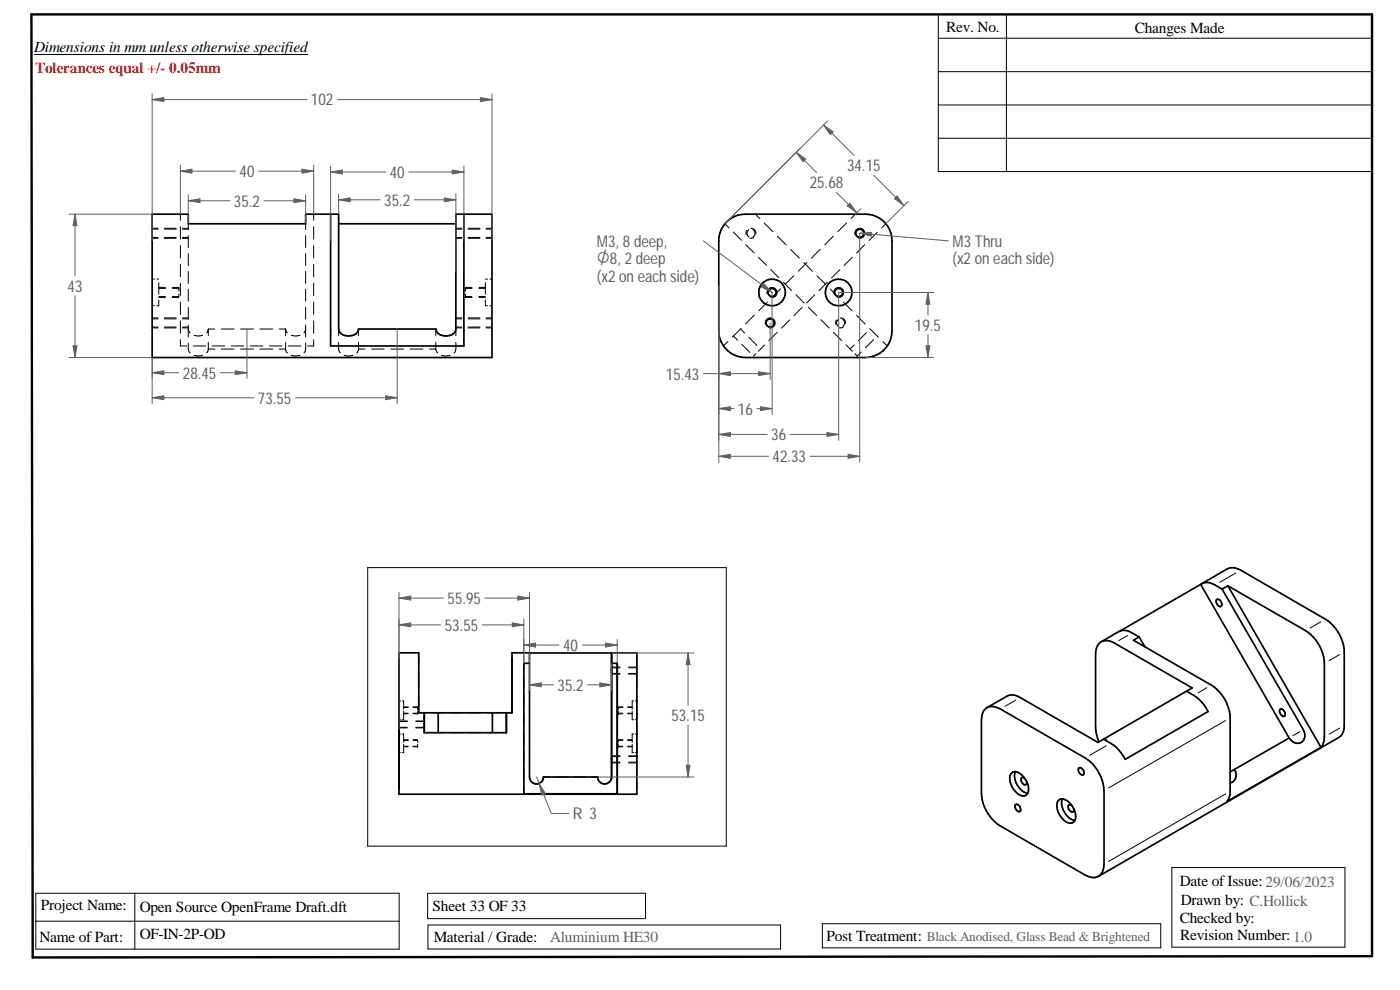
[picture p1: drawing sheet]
<svg xmlns="http://www.w3.org/2000/svg" width="420mm" height="297mm" viewBox="0 0 420 297" stroke-linecap="round" stroke-linejoin="round" font-family="sans-serif">
<path d="M9.4 4.3h402.4v282.6l-402 .4z" fill="none" stroke="#000" stroke-width=".72"/>
<g fill="none" stroke="#000" stroke-width=".3">
<path d="M10.2 16.4h82.2M281.6 11.5h130.2M281.6 4.3v47.2h130.2M302 4.3v47.2M281.6 21.5h130.2M281.6 31.5h130.2M281.6 41.5h130.2M45.7 71.2h1.7M45.7 68.5h1.7M45.7 71.5h1.7M45.7 68.7h1.8M49.3 71.2h3.6"/>
<path d="M49.3 68.5h3.6M49.3 71.5h3.6M49.3 68.7h3.6M54.1 64.3v1.8M54.1 68v3.8M54.1 73.7v3.7M54.1 79.3v3.8M54.7 71.2h1.8M54.7 68.5h1.8M54.7 71.5h1.8M54.8 68.7h1.7M56.5 67.1v1.8"/>
<path d="M56.5 70.7v3.6M56.5 76.1v3.6M91.7 67.1v1.8M91.7 70.7v3.6M91.7 76.1v3.5M94.1 64.3v1.8M94.1 68v3.8M94.1 73.7v3.7M94.1 79.3v3.8M136.8 71.2h1.8M136.8 68.7h1.8M136.8 68.5h1.8"/>
<path d="M136.8 71.5h1.8M140.5 71.2h3.5M140.5 68.7h3.5M140.5 68.5h3.5M140.5 71.5h3.5M145.9 71.2h1.7M145.9 68.7h1.7M145.9 68.5h1.7M145.9 71.5h1.7M217.5 67.1l1.3 1.3M220.1 69.6l2.4 2.5M223.8 73.4l2.5 2.5"/>
<path d="M224.1 69.1l-.2 1.3M224.7 69a1.21 1.21 0 0 0 .1 2M225.3 68.5a1.41 1.41 0 0 1 1.6 1.6M226 69a1.18 1.18 0 0 1 0 2M226.2 71.2l-1.2 .3M226.7 64.3l1.3 1.3M227.6 77.2l2.5 2.4M229.4 66.9l2.6 2.6M233.3 70.9l2.6 2.6M237.3 74.8l2.6 2.6M241.2 78.8l2.6 2.6M242.2 78.8l-2.6 2.6"/>
<path d="M246.2 74.8l-2.7 2.6M250.1 70.9l-2.6 2.5M254.1 66.9l-2.7 2.6M255.8 77.2l-2.5 2.5M256.6 70.4a1.51 1.51 0 0 1 1.3-1.9 1.51 1.51 0 0 1 1.6 1.6 1.51 1.51 0 0 1-1.9 1.4M256.7 64.3l-1.3 1.2M259.5 73.4l-2.4 2.5M263.3 69.7l-2.5 2.4M265.8 67.1l-1.2 1.3M45.7 95.4h1.7M45.7 98.4h1.7M45.7 95.7h1.8"/>
<path d="M45.7 83.7h.6M45.7 91.7h.6M45.7 98.1h1.7M47.1 83.7h.6M47.7 84.8v3.5M47.7 90v1.7h-.7M47.7 86.5h2M47.7 89h1.9M47.7 89.2h1.9M47.7 86.2h1.9M49.3 98.1h3.6M49.3 95.4h3.6"/>
<path d="M49.3 98.4h3.6M49.3 95.7h3.6M51.7 89.2h2M51.7 86.2l2 .2M51.7 89h2M51.7 86.5h2M53.7 86.5v.8M53.7 88.2v.9M53.7 86.5h.1M54.1 85v3.7M54.1 90.6v3.8M54.1 96.3v3.7"/>
<path d="M54.7 98.1h1.8M54.7 95.4h1.8M54.7 98.4h1.8M54.8 95.7h1.7M56.5 81.5v3.5M56.5 86.9v3.5M56.5 92.2v3.6M56.5 97.6v3.5M56.5 98.7l.6 1.2M62.5 98.7v2M62.5 98.7h2M62.5 98.7l-.5 1.2"/>
<path d="M66.4 98.7h3.9M72.2 98.7h3.9M78 98.7h3.9M83.8 98.7h1.9M85.7 98.7l.6 1.2M85.7 98.7v2M91.7 98.7l-.5 1.2M91.7 81.4v3.6M91.7 86.8v3.5M91.7 92.2v3.5M91.7 97.5v3.6M94.1 85v3.7"/>
<path d="M94.1 90.6v3.8M94.1 96.3v3.7M101.6 98.7v2M107.6 98.7v2M130.8 98.7v2M136.8 98.1h1.8M136.8 95.7h1.8M136.8 95.4h1.8M136.8 98.4h1.8M136.8 98.7v2M139.7 88.2v.8M139.7 89h1.9"/>
<path d="M139.7 86.5h2M139.7 89h.1M139.7 86.4v.9M139.7 89.2h2M140.5 98.1h3.5M140.5 95.7h3.5M140.5 95.4h3.5M140.5 98.4h3.5M141.7 86.2l-2 .1M143.7 89h2M143.7 86.5h2M143.7 89.2h2"/>
<path d="M143.7 86.2h2M145.7 83.7h.6M145.7 84.8v3.5M145.7 90v1.7h.6M145.9 98.1h1.7M145.9 95.7h1.7M145.9 95.4h1.7M145.9 98.4h1.7M147 91.7h.6M147.1 83.7h.5M222.2 98.7l1.3 1.2M222.4 98.6l-2.6 2.5"/>
<path d="M226.3 94.6l-2.5 2.6M229.7 97.3a1.49 1.49 0 0 1 1.3-1.9 1.49 1.49 0 0 1 1.6 1.6 1.49 1.49 0 0 1-1.9 1.3M230.2 88.1a1.51 1.51 0 0 1 1.4-1.9 1.51 1.51 0 0 1 1.6 1.7 1.51 1.51 0 0 1-1.9 1.3M230.3 90.6l-2.6 2.7M231.3 80.9l2.5 2.5M233.2 99.7l-2.5 2.5M234.3 86.7l-2.6 2.6M235.1 84.7l2.5 2.5M237 96l-2.5 2.5M238.2 82.7l-2.6 2.6M238.9 88.4l2.4 2.5M240.7 92.2l-2.4 2.5"/>
<path d="M242.6 92.2l2.5 2.5M244.5 88.5l-2.4 2.4M245.2 82.8l2.6 2.5M246.4 95.9l2.5 2.5M248.3 84.7l-2.5 2.5M249.2 86.7l2.5 2.6M250.1 99.7l2.5 2.5M250.3 88.1a1.49 1.49 0 0 1 1.3-1.8 1.49 1.49 0 0 1 1.6 1.6 1.49 1.49 0 0 1-1.9 1.3M251.1 96.1l-.3 1.2M251.6 95.9h-.1a1.22 1.22 0 0 0 .2 2.1M252 80.9l-2.5 2.5M252.2 95.4a1.41 1.41 0 0 1 1.5 1.6"/>
<path d="M252.9 95.8a1.18 1.18 0 0 1 0 2.1M253.1 90.7l2.6 2.6M253.1 98.1l-1.2 .2M257.1 94.6l2.6 2.6M260 99.8l-2.4 2.4M261 98.6l2.6 2.6M54.1 101.9v1.9h1.9M56.5 103l.1 2.2 .5 .7M58 103.8h3.8M60.8 106.6l-.9 .2-1.7-.2M60.8 100.6l-.9 .2-1.7-.2M62.5 102.7v2"/>
<path d="M62.5 104.7l-.5 1.2M62.5 104.7h2M63.7 103.8h3.8M66.4 104.7h3.9M69.4 103.8h3.8M72.2 104.7h3.9M75.1 103.8h3.8M78 104.7h3.9M80.8 103.8h3.8M83.8 104.7h1.9M85.7 104.7l.6 1.2M85.7 102.7v2"/>
<path d="M86.6 103.8h3.7M90 106.6l-.9 .2-1.7-.2M90 100.6l-.9 .2-1.7-.2M91.7 102.9l-.1 2.3-.4 .7M94.1 101.9v1.9h-1.8M101.6 102.7v2l.5 1.2M103.3 106.6l1 .2 1.6-.2M107.6 102.7v2M107.6 104.7l-.5 1.2M107.6 104.7h1.9M111.5 104.7h3.8M117.3 104.7h3.8"/>
<path d="M123.1 104.7h3.8M128.9 104.7h1.9M130.8 102.7v2M130.8 104.7l.5 1.2M132.5 106.6l1 .2 1.6-.2M136.8 102.7l-.1 2.5-.4 .7M218.5 102.5l-1.4 1.3M220.1 100.8l1.2 1.2M222.6 103.3l2.4 2.4M224.7 101.2l2.4 2.4M226.9 106.1l-.8 .7M229.5 103.5l-1.9 1.9"/>
<path d="M253.9 103.5l1.2 1.2M255.1 104.7l.7 .7M256.4 103.5l-1.3 1.2M258.5 105.6l-1.3 1.2-.6-.7M262.2 101.9l-2.5 2.5M265 102.5l1.3 1.3M370.9 171.9l-4.9 2.8M338.4 190.7l-2.6 1.5M396.4 186.6l-3.2 1.8M402 196.4l-3.1 1.8M304.8 210.1l-3.2 1.8M362.2 206.3l-2.6 1.6"/>
<path d="M367.8 216.2l-35.1 20.2M390.1 219.5l-2.1 1.3M402.1 218.4l-3.2 1.9M411.8 213.6v36.4M331.9 221.7l.2 .4M332 223.8l-4.9 2.8M367.8 238.2l-35.1 20.2M9.8 271.3v16M10.7 276.4h109.1M10.7 268h109.1v16.8h-109.1zM40.5 268v16.8M128.4 277.5h105.9v7.2h-105.9z"/>
<path d="M193.4 275.6h-65.1v-7.6h65.4v7.6M246.8 277.2h101.5v7.2h-101.5zM351.7 260.3h51.9v23.9h-51.9z"/>
</g>
<g fill="none" stroke="#000" stroke-width=".51">
<path d="M45.7 64.3h10.8v2.8h35.2v-2.8h9.9v34.4a2.96 2.96 0 0 0 4.1 2 2.22 2.22 0 0 0 1.9-2h23.2a3.2 3.2 0 0 0 4.7 1.8 2.06 2.06 0 0 0 1.3-1.8v-34.4h10.8v43h-101.9zM101.6 67.1h35.2M139.2 64.3v39.5h-40v-39.5M217.7 67a7.9 7.9 0 0 1 6-2.7h36a8 8 0 0 1 8 8v27a8 8 0 0 1-8 8h-36a8.1 8.1 0 0 1-8-8v-27a7.7 7.7 0 0 1 2-5.3zM360.3 175.3a3.8 3.8 0 0 1 4.3 .2l2.2 1.2M360.3 175.3l-24.1 14M360.3 175.3l26.6 46.1M360.7 175.1l7.6-4.4a3.9 3.9 0 0 1 4.1 .4l25.4 14.7a12.5 12.5 0 0 1 5.6 9.8v22a4 4 0 0 1-1.6 3.7l-72.1 41.6M366.8 176.7l24.3 42.2a2.5 2.5 0 0 1 .3 2.8 2.5 2.5 0 0 1-2.4 1.3 3.3 3.3 0 0 1-2.1-1.6l-16.4 9.4M368.5 175.8l27.9 48.4M368.5 175.8l-1.7 .9M368.5 175.8l23.3 13.4a12.5 12.5 0 0 1 5.7 9.9v22a4.6 4.6 0 0 1-1.1 3.1"/>
<path d="M341.9 191.1a8.6 8.6 0 0 0-4.7-2l-1.4 .4-5.3 3.1M341.9 191.1l-1.7 1 23.3 13.5a12.5 12.5 0 0 1 5.7 9.7v22.1a4.4 4.4 0 0 1-1 3.1l28.2-16.3M341.9 191.1l1.7 3M365 180a1.23 1.23 0 0 1 1.5 .4 1.23 1.23 0 0 1 .1 1.5 1.38 1.38 0 0 1-1.6-1.9zM295.4 213a3.5 3.5 0 0 1 4.8-.3l25.5 14.7a12.4 12.4 0 0 1 5.6 9.8v22a3.6 3.6 0 0 1-2.6 4.1 5 5 0 0 1-3-.7l-25.5-14.8a12.4 12.4 0 0 1-5.7-9.8v-22a5.3 5.3 0 0 1 .9-3zM296.2 212.3l6-3.4a3.7 3.7 0 0 1 4 .4l23.3 13.5 1.7-1M356.1 207.4l1.7-1-23.3-13.4a3.5 3.5 0 0 0-4-.4 3.5 3.5 0 0 0-1.7 3.6v22.1l.3 2 .7 2.3M356.1 207.4l-24.9 14.4M356.1 207.4a12.8 12.8 0 0 1 6.5 6.1l-24.9 14.3-1.2-1.9a12 12 0 0 0-5.3-4.1M384.2 212.8a1.36 1.36 0 0 1 1.3 .7 1.36 1.36 0 0 1-.2 1.5 1.52 1.52 0 0 1-1.1-2.2zM303.7 231.9a2.65 2.65 0 0 1 3.6 1.3 4.4 4.4 0 0 1 .9 5.1 2.33 2.33 0 0 1-3.5-.9 4.9 4.9 0 0 1-1.4-5.2zM304.7 231.5a5.5 5.5 0 0 0 3.7 6.5"/>
<path d="M307.6 233.6a.72 .72 0 0 0-1.1-.2 1.45 1.45 0 0 0 1.4 2l.2-.2v-.8M318.8 239.7a5.5 5.5 0 0 0 3.8 6.5M323.8 230.5a1.33 1.33 0 0 1 1.3 .5 1.33 1.33 0 0 1 0 1.5 1.46 1.46 0 0 1-1.3-2zM370.5 230.8a2.59 2.59 0 0 1-1.3 4.1M370.5 230.8l-1.3 .8M304.7 241.4a1.31 1.31 0 0 1 1.4 .6 1.31 1.31 0 0 1 0 1.5 1.46 1.46 0 0 1-1.4-2.1zM317.8 240a2.67 2.67 0 0 1 3.6 1.3 4.5 4.5 0 0 1 1 5.2 2.33 2.33 0 0 1-3.6-.9 5 5 0 0 1-1.3-5.2zM321.8 241.8a.72 .72 0 0 0-1.1-.2 1.49 1.49 0 0 0 1.3 2l.2-.2v-.8"/>
<circle cx="258" cy="70" r="1.22"/>
<circle cx="231.1" cy="96.9" r="1.23"/>
<circle cx="231.7" cy="87.8" r="4"/>
<circle cx="231.7" cy="87.8" r="1.23"/>
<circle cx="251.7" cy="87.8" r="4"/>
<circle cx="251.7" cy="87.8" r="1.23"/>
</g>
<path d="M45.7 28.2v44.1M45.7 29.9l3.5-.6v1.2zM147.6 28.2v44.1" fill="none" stroke="#606060" stroke-width=".3"/>
<path d="M45.7 29.9l3.5-.6v1.2z" fill="#606060"/>
<path d="M144.2 29.3l3.4 .6-3.4 .6z" fill="none" stroke="#606060" stroke-width=".3"/>
<path d="M144.2 29.3l3.4 .6-3.4 .6z" fill="#606060"/>
<path d="M45.7 29.9h46.4M101.3 29.9h46.3M240.2 44.5l-22.2 22.1M255 61l2.1 2.8-2.9-2zM258.3 62.6l-1.6 1.7" fill="none" stroke="#606060" stroke-width=".3"/>
<path d="M255 61l2.1 2.8-2.9-2z" fill="#606060"/>
<path d="M239 45.7l2.8 2.1-.8 .8z" fill="none" stroke="#606060" stroke-width=".3"/>
<path d="M239 45.7l2.8 2.1-.8 .8z" fill="#606060"/>
<path d="M248.4 36.3l-30.9 30.8M239 45.7l6.1 6.1M251 57.7l6.1 6.1M269.2 58.8l2.1 2.9-2.9-2.1zM272.5 60.5l-6.7 6.6" fill="none" stroke="#606060" stroke-width=".3"/>
<path d="M269.2 58.8l2.1 2.9-2.9-2.1z" fill="#606060"/>
<path d="M247.2 37.5l2.9 2.1-.9 .8z" fill="none" stroke="#606060" stroke-width=".3"/>
<path d="M247.2 37.5l2.9 2.1-.9 .8z" fill="#606060"/>
<path d="M247.2 37.5l9.1 9.1M262.2 52.6l9.1 9.1M215.7 99.3v25.1M231.7 87.8v36.6M215.7 122.6l3.5-.6v1.2z" fill="none" stroke="#606060" stroke-width=".3"/>
<path d="M215.7 122.6l3.5-.6v1.2z" fill="#606060"/>
<path d="M228.2 122l3.5 .6-3.5 .6z" fill="none" stroke="#606060" stroke-width=".3"/>
<path d="M228.2 122l3.5 .6-3.5 .6z" fill="#606060"/>
<path d="M215.7 99.3v32.8M251.7 87.8v44.3M215.7 122.6h4.5M215.7 130.3l3.5-.5v1.1zM227.1 122.6h4.6" fill="none" stroke="#606060" stroke-width=".3"/>
<path d="M215.7 130.3l3.5-.5v1.1z" fill="#606060"/>
<path d="M248.2 129.8l3.5 .5-3.5 .6z" fill="none" stroke="#606060" stroke-width=".3"/>
<path d="M248.2 129.8l3.5 .5-3.5 .6z" fill="#606060"/>
<path d="M251.7 87.8h28.5M259.7 107.3h20.5M277.9 103.8h1.2l-.6 3.5zM215.7 130.3h14.5M237.1 130.3h14.6" fill="none" stroke="#606060" stroke-width=".3"/>
<path d="M277.9 103.8h1.2l-.6 3.5z" fill="#606060"/>
<path d="M278.5 87.8l.6 3.5h-1.2z" fill="none" stroke="#606060" stroke-width=".3"/>
<path d="M278.5 87.8l.6 3.5h-1.2z" fill="#606060"/>
<path d="M215.7 99.3v14.6M231.1 96.9v17M278.5 87.8v6.7M215.7 112.1l3.5-.6v1.2zM278.5 100.5v6.8" fill="none" stroke="#606060" stroke-width=".3"/>
<path d="M215.7 112.1l3.5-.6v1.2z" fill="#606060"/>
<path d="M227.6 111.5l3.5 .6-3.5 .6z" fill="none" stroke="#606060" stroke-width=".3"/>
<path d="M227.6 111.5l3.5 .6-3.5 .6z" fill="#606060"/>
<path d="M258 70v68.7M215.7 85.8v52.9M211.1 112.1h20M254.5 136.3l3.5 .6-3.5 .6z" fill="none" stroke="#606060" stroke-width=".3"/>
<path d="M254.5 136.3l3.5 .6-3.5 .6z" fill="#606060"/>
<path d="M215.7 136.9l3.5-.6v1.2z" fill="none" stroke="#606060" stroke-width=".3"/>
<path d="M215.7 136.9l3.5-.6v1.2z" fill="#606060"/>
<path d="M99.2 49.9v22.4M99.2 51.6l3.5-.6v1.2zM139.2 49.9v22.4M215.7 136.9h14.9M243.1 136.9h14.9" fill="none" stroke="#606060" stroke-width=".3"/>
<path d="M99.2 51.6l3.5-.6v1.2z" fill="#606060"/>
<path d="M135.7 51l3.5 .6-3.5 .6z" fill="none" stroke="#606060" stroke-width=".3"/>
<path d="M135.7 51l3.5 .6-3.5 .6z" fill="#606060"/>
<path d="M99.2 51.6h16.6M101.6 59.9l3.5-.5v1.1zM101.6 58.2v6.1M122.7 51.6h16.5M136.8 58.2v23.3" fill="none" stroke="#606060" stroke-width=".3"/>
<path d="M101.6 59.9l3.5-.5v1.1z" fill="#606060"/>
<path d="M133.3 59.4l3.5 .5-3.5 .6z" fill="none" stroke="#606060" stroke-width=".3"/>
<path d="M133.3 59.4l3.5 .5-3.5 .6z" fill="#606060"/>
<path d="M54.1 51.4l3.5-.6v1.1zM54.1 49.6v14.7M94.1 49.6v14.7M101.6 59.9h12.5M124.3 59.9h12.5" fill="none" stroke="#606060" stroke-width=".3"/>
<path d="M54.1 51.4l3.5-.6v1.1z" fill="#606060"/>
<path d="M90.6 50.8l3.5 .6-3.5 .5z" fill="none" stroke="#606060" stroke-width=".3"/>
<path d="M90.6 50.8l3.5 .6-3.5 .5z" fill="#606060"/>
<path d="M54.1 51.4h16.6M56.5 58.5v8.6M77.6 51.4h16.5M91.7 58.5v8.6M56.5 60.2l3.5-.6v1.2z" fill="none" stroke="#606060" stroke-width=".3"/>
<path d="M56.5 60.2l3.5-.6v1.2z" fill="#606060"/>
<path d="M88.2 59.6l3.5 .6-3.5 .6z" fill="none" stroke="#606060" stroke-width=".3"/>
<path d="M88.2 59.6l3.5 .6-3.5 .6z" fill="#606060"/>
<path d="M56.5 60.2h12.5M79.2 60.2h12.5M74.1 98.7v14.9M45.7 107.3v6.3M45.7 111.8l3.5-.5v1.1z" fill="none" stroke="#606060" stroke-width=".3"/>
<path d="M45.7 111.8l3.5-.5v1.1z" fill="#606060"/>
<path d="M70.6 111.3l3.5 .5-3.5 .6z" fill="none" stroke="#606060" stroke-width=".3"/>
<path d="M70.6 111.3l3.5 .5-3.5 .6z" fill="#606060"/>
<path d="M119.2 98.7v22.4M45.7 111.8h8M45.7 107.3v13.8M45.7 119.3l3.5-.6v1.2zM66.1 111.8h8" fill="none" stroke="#606060" stroke-width=".3"/>
<path d="M45.7 119.3l3.5-.6v1.2z" fill="#606060"/>
<path d="M115.7 118.7l3.5 .6-3.5 .6z" fill="none" stroke="#606060" stroke-width=".3"/>
<path d="M115.7 118.7l3.5 .6-3.5 .6z" fill="#606060"/>
<path d="M20.7 64.3h25M22.5 64.3l.6 3.4h-1.2zM20.7 107.3h25M45.7 119.3h30.5M88.7 119.3h30.5" fill="none" stroke="#606060" stroke-width=".3"/>
<path d="M22.5 64.3l.6 3.4h-1.2z" fill="#606060"/>
<path d="M21.9 103.8h1.2l-.6 3.5z" fill="none" stroke="#606060" stroke-width=".3"/>
<path d="M21.9 103.8h1.2l-.6 3.5z" fill="#606060"/>
<path d="M22.5 64.3v18.5M258 70l26.6 2.3M22.5 88.7v18.6" fill="none" stroke="#606060" stroke-width=".3"/>
<path d="M258 70l3.6-.3-.1 1.2z" fill="#606060"/>
<path d="M211.1 72.3l20.6 15.5M258 70l3.6-.3-.1 1.2z" fill="none" stroke="#606060" stroke-width=".3"/>
<path d="M229.3 85.2l2.4 2.6-3.2-1.7z" fill="#606060"/>
<path d="M229.3 85.2l2.4 2.6-3.2-1.7zM119.7 187.5l3.6-.6v1.1zM119.7 185.7v33.1M157.2 185.7v13.3" fill="none" stroke="#606060" stroke-width=".3"/>
<g fill="none" stroke="#000" stroke-width=".3">
<path d="M125.7 197.5v2.2M157.2 199v1.8M158.9 195.9v1.8M158.9 199.5v3.4M191.1 197.5v2.2M119.7 215.9h.5M119.7 210.3h.5M119.7 218.2h2.5M119.7 216.5h2.6M119.7 216.3h2.5M119.7 218.4h2.5M120.7 210.3h.4v1.9"/>
<path d="M121.1 213.4v.6h1.4M121.1 214.1v1.8h-.4M121.1 212.1h1.4M121.1 214.2h1.4M122.5 212.3h-1.4v.5M123.9 214.2h1.4M123.9 212.1h1.4M124 212.3h1.3M124.8 216.3h2.5M124.8 218.4h2.5M124.8 216.5h2.5v.6M125.3 212.3v.6"/>
<path d="M125.3 213.4v.6h-1.4M125.3 212.3h.1M125.3 212.1h.1M125.3 214h.1M125.7 202v4.4M125.7 208.7v3.2M125.7 212.9v1h1.8M127.3 219.8h1.4M127.3 217.6v.6h-2.5M129.4 213.9h3.7M130.2 219.8h3.1M135 213.9h3.7"/>
<path d="M135.2 219.8h3.6M140.6 219.8h3.6M140.6 213.9h3.7M146 219.8h3.2M146.3 213.9h3.6M150.6 219.8h1.4M151.8 213.9h1.9M157.2 202.7v3.7M157.2 208.4v3.6M157.2 214v3.6M157.2 219.5v3.7M158.9 204.8v3.5"/>
<path d="M158.9 210.1v3.5M158.9 215.4v3.5M183.5 202.1h2.5M183.5 200.4h2.6M183.5 202.3h2.6M183.5 200.2h2.6M185.5 213.4v.6M185.5 214h1.4M185.5 214h.1M185.5 214.1h.1M185.5 212.2h.1M185.5 212.1h1.4"/>
<path d="M185.5 214.2h1.4M186.9 212.3h-1.4v.6M188.4 212.3h1.3v.5M188.4 212.1h1.3M188.4 214.2h1.3M188.6 202.1h2.5M188.7 200.4h2.4v.5M188.7 202.3h2.4M188.7 200.2h2.4M189.7 213.4v.6h-1.4M189.7 214.1v1.8h.5M190.2 210.3h-.5v1.9"/>
<path d="M190.7 210.3h.4M191.1 201.5v4.9M191.1 208.7v7.2h-.4M191.1 217.1v5M119.7 225.8h.5M119.7 220.2h.5M120.7 220.2h.4v1.8M121.1 223.4v2.4h-.4M121.1 223.9h1.4M121.1 222h1.4M121.1 224.1h1.4M122.5 222.2h-1.4v.6"/>
<path d="M123.9 224.1h1.4M123.9 222h1.4M124 222.2h1.3M125.3 222.2v.5M125.3 223.3v.6h-1.4M125.3 222.2h.1M125.3 223.9h.1M157.2 225.1v3.7M157.2 230.7v3.7M157.2 236.3v1.9M158.9 231.4l.2 2.6M158.9 220.7v3.5"/>
<path d="M158.9 226v3.5M159.7 234.7l.9 .5h.8M162.9 234l-.6 .7M163.1 233.1h1.8M166.7 233.1h3.6M172.1 233.1h3.6M177.5 233.1h1.9l.2 .9M180.2 234.7l.8 .5h.9M183.3 234l-.6 .7M183.5 228.7h2.5M183.5 227h2.6M183.5 228.9h2.6"/>
<path d="M183.5 226.8h2.6M185.5 223.3v.6M185.5 223.9h1.4M185.5 222.2h1.4M185.5 223.9h.1M185.5 224h.1M185.5 222.1v.6M185.5 222h1.4M185.5 224.1h1.4M188.3 223.9h1.4M188.4 222.2h1.3v.6M188.4 222h1.3"/>
<path d="M188.4 224.1h1.3M188.7 227h2.4v.5M188.7 228.9h2.4M188.7 226.8h2.4M189.7 223.4v2.4h.5M190.2 220.2h-.5v1.8M190.7 225.8h.4M190.7 220.2h.4M191.1 222.8v3.9M191.1 228.1v.6h-2.5M191.1 228.8v3.9M191.1 234.7v1.9"/>
</g>
<path d="M119.7 195.9h6v18h28v-18h37.4v42.4h-71.4zM158.9 199h-1.7v39.2h28v-39.2h-1.7M158.9 195.9v37.2a2.1 2.1 0 0 0 2.1 2.1 2.1 2.1 0 0 0 2.1-2.1M183.5 195.9v37.2M127.3 213.9v5.9h24.7v-5.9M131.5 213.9v5.9M147.8 213.9v5.9M163.1 233.1l-.2 .9M183.5 233.1a2.1 2.1 0 0 1-2 2.1 2.1 2.1 0 0 1-2.1-2.1h-16.3M183.5 233.1l-.2 .9" fill="none" stroke="#000" stroke-width=".51"/>
<path d="M119.7 187.5l3.6-.6v1.1z" fill="#606060"/>
<path d="M153.7 186.9l3.5 .6-3.5 .5z" fill="none" stroke="#606060" stroke-width=".3"/>
<path d="M153.7 186.9l3.5 .6-3.5 .5z" fill="#606060"/>
<path d="M119.7 187.5h12.5M144.7 187.5h12.5M157.2 191.8v7.2M157.2 193.5l3.5-.5v1.1zM185.2 191.8v7.2" fill="none" stroke="#606060" stroke-width=".3"/>
<path d="M157.2 193.5l3.5-.5v1.1z" fill="#606060"/>
<path d="M181.7 193l3.5 .5-3.5 .6z" fill="none" stroke="#606060" stroke-width=".3"/>
<path d="M181.7 193l3.5 .5-3.5 .6z" fill="#606060"/>
<path d="M157.2 193.5h10.6M158.9 195.9v11.3M174.7 193.5h10.5M183.5 199v8.2M158.9 205.5l3.5-.6v1.2z" fill="none" stroke="#606060" stroke-width=".3"/>
<path d="M158.9 205.5l3.5-.6v1.2z" fill="#606060"/>
<path d="M180 204.9l3.5 .6-3.5 .6z" fill="none" stroke="#606060" stroke-width=".3"/>
<path d="M180 204.9l3.5 .6-3.5 .6z" fill="#606060"/>
<path d="M183.5 195.9h24.8M206.5 195.9l.6 3.5h-1.2zM158.9 205.5h7.2M176.3 205.5h7.2M179.4 233.1h28.9" fill="none" stroke="#606060" stroke-width=".3"/>
<path d="M206.5 195.9l.6 3.5h-1.2z" fill="#606060"/>
<path d="M205.9 229.6h1.2l-.6 3.5z" fill="none" stroke="#606060" stroke-width=".3"/>
<path d="M205.9 229.6h1.2l-.6 3.5z" fill="#606060"/>
<path d="M206.5 195.9v15.6M206.5 217.5v15.6M161 233.1l4.5 11h5.2M161.8 235.1l1.8 3-1 .4z" fill="none" stroke="#606060" stroke-width=".3"/>
<path d="M161.8 235.1l1.8 3-1 .4z" fill="#606060"/>
<path d="M119.7 177.7v19.8M155.4 178.9l3.5 .6-3.5 .5zM158.9 177.7v18.2" fill="none" stroke="#606060" stroke-width=".3"/>
<path d="M155.4 178.9l3.5 .6-3.5 .5z" fill="#606060"/>
<path d="M119.7 179.5l3.6-.6v1.1z" fill="none" stroke="#606060" stroke-width=".3"/>
<path d="M119.7 179.5l3.6-.6v1.1z" fill="#606060"/>
<path d="M119.7 179.5h13.4M145.6 179.5h13.3" fill="none" stroke="#606060" stroke-width=".3"/>
<path d="M110.4 170.3h107.6v83.6h-107.6z" fill="none" stroke="#000" stroke-width=".3"/>
<text font-size="5.4" fill="#606060" x="179.1" y="79.2">O8, 2 deep</text>
<g font-size="4.9" fill="#606060">
<text x="93.3" y="31.6">102</text>
<text x="71.9" y="53.1">40</text>
<text x="117" y="53.3">40</text>
<text x="254.2" y="51.4">34.15</text>
<text x="243" y="56.5">25.68</text>
<text x="70.2" y="62">35.2</text>
<text x="115.3" y="61.7">35.2</text>
<text x="179.1" y="74">M3, 8 deep,</text>
<text x="285.9" y="74">M3 Thru</text>
<text x="285.9" y="79.2">(x2 on each side)</text>
<text x="20.3" y="87.5">43</text>
<text x="179.1" y="84.5">(x2 on each side)</text>
<text x="274.6" y="99.3">19.5</text>
<text x="54.9" y="113.6">28.45</text>
<text x="199.8" y="113.9">15.43</text>
<text x="77.4" y="121.1">73.55</text>
<text x="221.5" y="124.4">16</text>
<text x="231.5" y="132.1">36</text>
<text x="231.8" y="138.7">42.33</text>
<text x="134.3" y="181.2">55.95</text>
<text x="133.5" y="189.2">53.55</text>
<text x="169" y="195.3">40</text>
<text x="167.3" y="207.2">35.2</text>
<text x="201.5" y="216.3">53.15</text>
<text x="171.9" y="245.9">R 3</text>
</g>
<g font-size="4.6">
<text x="284" y="9.6">Rev. No.</text>
<text x="340.6" y="9.9">Changes Made</text>
<text x="10.2" y="15.7">Dimensions in mm unless otherwise specified</text>
<text x="354.1" y="265.7">Date of Issue:29/06/2023</text>
<text x="12.3" y="273.1">Project Name:</text>
<text x="41.9" y="273.7">Open Source OpenFrame Draft.dft</text>
<text x="129.8" y="273.4">Sheet 33 OF 33</text>
<text x="354.4" y="271.4">Drawn by: C.Hollick</text>
<text x="41.9" y="281.9">OF-IN-2P-OD</text>
<text x="354.1" y="276.9">Checked by:</text>
<text x="11.9" y="282.7">Name of Part:</text>
<text x="130.2" y="282.6">Material / Grade:</text>
<text x="248" y="282.2">Post Treatment:</text>
<text x="354.2" y="282.2">Revision Number:1.0</text>
</g>
<text font-size="4.6" fill="#f00" x="10.5" y="21.9">Tolerances equal +/- 0.05mm</text>
<text font-size="4.6" fill="#606060" x="165.1" y="282.6">Aluminium HE30</text>
<text font-size="4" fill="#606060" x="278.2" y="282.3">Black Anodised, Glass Bead &amp; Brightened</text>
</svg>
